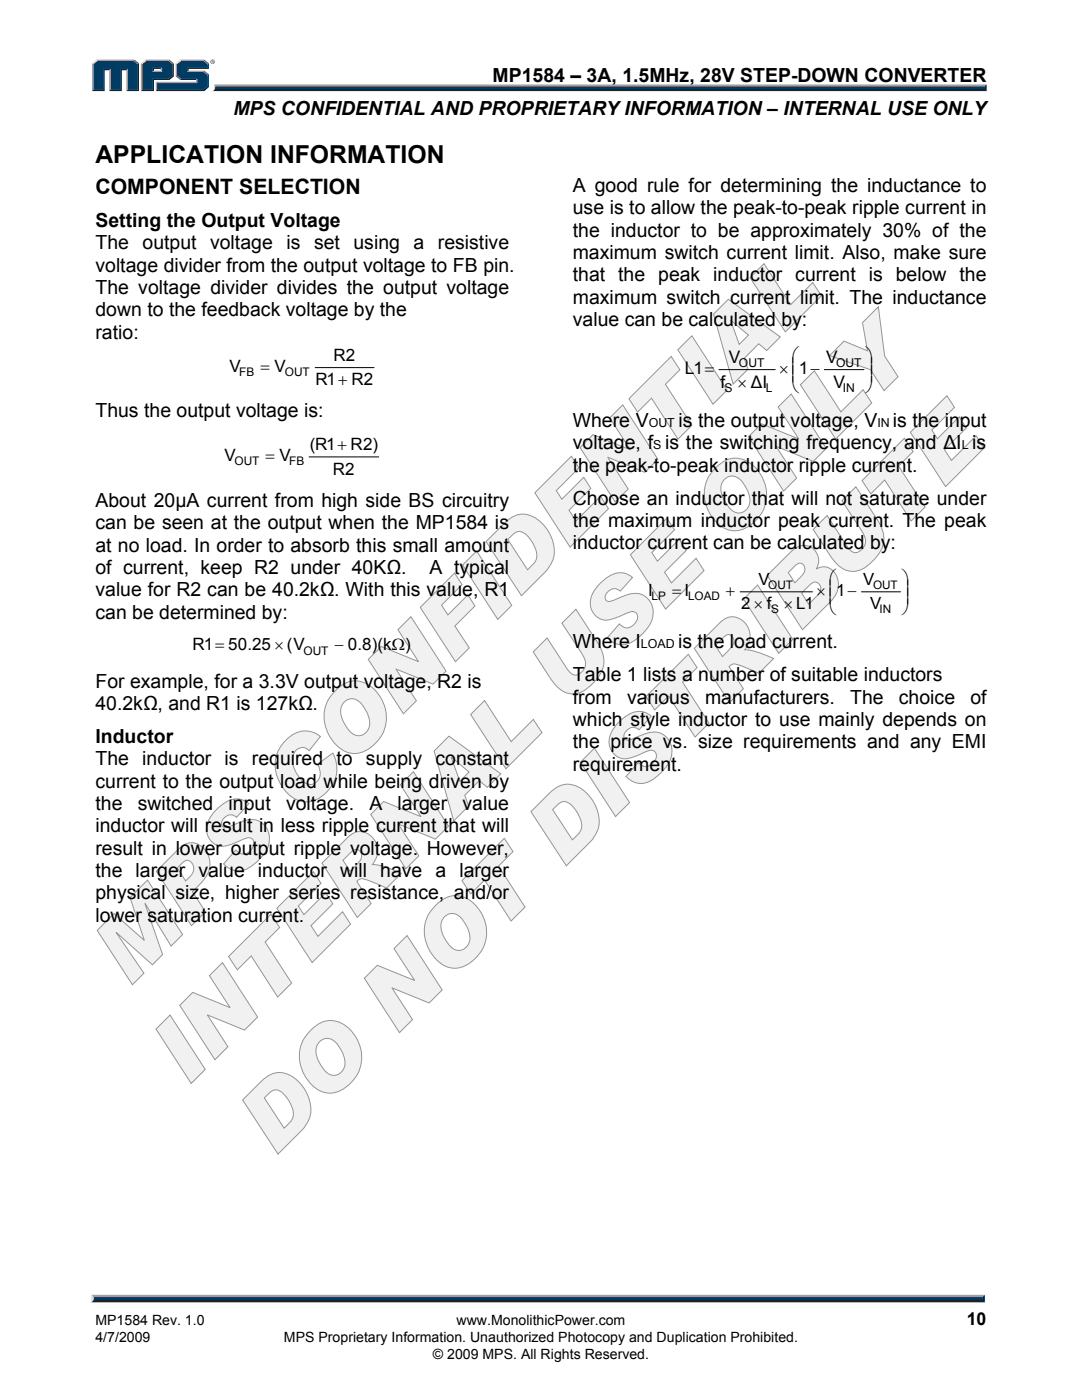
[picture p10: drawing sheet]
<svg xmlns="http://www.w3.org/2000/svg" width="216mm" height="279mm" viewBox="0 0 216 279" stroke-linecap="round" stroke-linejoin="round" font-family="sans-serif">
<g fill="#f1f1f2">
<path d="M29.4 175.6l7 10.9-2.3 2.3-5.1-8.5 3.4 10.2-2 2-7.2-6.4 5.5 8.1-2.3 2.3-7-10.8 3.4-3.4 6 5.3-2.9-8.5z"/>
<path d="M43.2 161.6a5.2 5.2 0 0 1 5.1-2l1.3 .8-2.4 2.7a1.79 1.79 0 0 0-2-.2 1.79 1.79 0 0 0-.9 1.9l.3 .3 .4 .1 1.5-.5a7.1 7.1 0 0 1 4.8-1 4.2 4.2 0 0 1 1.2 6.9 8 8 0 0 1-4.7 3.2 3.9 3.9 0 0 1-3.2-1.4l2.4-2.8a2.06 2.06 0 0 0 2.5 .6 2.06 2.06 0 0 0 1.1-2.3l-.2-.4-.5-.3-.9 .1a15.1 15.1 0 0 1-4.8 1.6 3.6 3.6 0 0 1-2.3-5.8z"/>
<path d="M57.1 147.7a4.9 4.9 0 0 1 6.8-.7l-2.2 2.8a1.94 1.94 0 0 0-2.2-.4 1.94 1.94 0 0 0-1.1 1.9 5.8 5.8 0 0 0 3 5.2 2.19 2.19 0 0 0 2.1-.8 2.19 2.19 0 0 0 .2-2.3l-.3-.9 3-2.2a6.6 6.6 0 0 1-5.3 9.8 6.7 6.7 0 0 1-5.7-5 6.7 6.7 0 0 1 1.7-7.4z"/>
<path d="M82 123.1l7 10.8-2.6 2.6-7.4-2.9 4.1 6.3-2.6 2.5-7-10.8 2.6-2.6 7.4 3-4.1-6.3z"/>
<path d="M90.7 114.4l1.5 2.3-4.1 4.1 1.3 1.9 4-4 1.4 2.2-4 4 2.8 4.4-2.7 2.8-7-10.9z"/>
<path d="M95.1 110l7 10.8-2.8 2.8-7-10.8z"/>
<path d="M114 91.1l1.5 2.3-4.5 4.5 1.1 1.7 4.4-4.3 1.4 2.2-4.4 4.3 1.4 2.2 4.9-4.9 1.6 2.4-7.6 7.7-7.1-10.9z"/>
<path d="M124.3 80.8l7 10.9-2.6 2.6-7.4-3 4 6.3-2.5 2.6-7.1-10.9 2.6-2.6 7.4 3-4-6.3z"/>
<path d="M133.9 71.1l1.8 2.7-2.9 2.9 5.3 8.2-2.8 2.8-5.3-8.2-2.8 2.7-1.7-2.6z"/>
<path d="M138.1 67l7 10.9-2.8 2.8-7-10.9z"/>
<path d="M152.4 52.6l5.4 8.2 4.4-4.4 1.7 2.6-7.2 7.2-7-10.8z"/>
<path d="M33.9 202.6l7.1 10.8-2.8 2.8-7.1-10.8z"/>
<path d="M44.4 192.1l7 10.9-2.6 2.6-7.4-3 4.1 6.3-2.6 2.6-7-10.9 2.6-2.5 7.4 2.9-4.1-6.3z"/>
<path d="M54.1 182.5l1.7 2.6-2.9 2.9 5.3 8.2-2.8 2.8-5.3-8.2-2.8 2.8-1.7-2.7z"/>
<path d="M62.5 174l1.6 2.3-4.6 4.5 1.1 1.7 4.4-4.3 1.4 2.2-4.3 4.3 1.3 2.2 5-4.9 1.5 2.4-7.6 7.7-7-10.8z"/>
<path d="M82.5 154l7 10.9-2.6 2.6-7.4-3 4.1 6.3-2.6 2.6-7-10.9 2.6-2.5 7.4 2.9-4.1-6.3z"/>
<path d="M96.7 139.8l5.3 8.2 4.4-4.4 1.7 2.6-7.2 7.2-7-10.8z"/>
<path d="M112.1 124.4l2.8-2.8 4.3 6.5a5.7 5.7 0 0 1 .5 6.5 7.3 7.3 0 0 1-5.3 3.9 5.6 5.6 0 0 1-4.6-3.1l-3.4-5.3 2.8-2.8 4.1 6.3a1.69 1.69 0 0 0 1.5 1.1 1.69 1.69 0 0 0 1.6-1 2.78 2.78 0 0 0-.4-3.4z"/>
<path d="M119.7 116.5a5.2 5.2 0 0 1 5.2-2l1.3 .7-2.4 2.8a1.79 1.79 0 0 0-2.1-.2 1.79 1.79 0 0 0-.9 1.8l.3 .4h.5l1.5-.5a7.1 7.1 0 0 1 4.7-.9 4.2 4.2 0 0 1 1.3 6.9 8 8 0 0 1-4.7 3.2 3.9 3.9 0 0 1-3.2-1.4l2.4-2.8a2.06 2.06 0 0 0 2.5 .5 2.06 2.06 0 0 0 1.1-2.2l-.3-.5-.4-.2-.9 .1a15.1 15.1 0 0 1-4.8 1.6 3.6 3.6 0 0 1-2.3-5.8z"/>
<path d="M133.1 103.4l1.5 2.3-4.5 4.6 1.1 1.7 4.3-4.4 1.4 2.2-4.3 4.4 1.4 2.1 4.9-4.9 1.6 2.5-7.7 7.7-7-10.9z"/>
<path d="M157.9 78.6l7 10.9-2.6 2.6-7.4-3 4.1 6.3-2.6 2.6-7.1-10.8 2.6-2.6 7.5 3-4.1-6.4z"/>
<path d="M162.5 74l5.3 8.2 4.4-4.4 1.7 2.6-7.2 7.2-7-10.8z"/>
<path d="M175.3 61.2l1.2 9.9 2.7 4.1-2.8 2.8-2.7-4.2-8.2-2.8 2.9-2.9 4.7 1.9-1-5.6z"/>
<path d="M81.2 186.7l7 10.9-2.6 2.6-7.3-3 4 6.3-2.6 2.6-7-10.9 2.6-2.6 7.4 3-4.1-6.3z"/>
<path d="M100.6 167.3l1.8 2.7-2.9 2.9 5.3 8.1-2.8 2.8-5.3-8.2-2.8 2.8-1.7-2.7z"/>
<path d="M118.6 149.3l7 10.9-2.8 2.8-7-10.9z"/>
<path d="M123.5 144.1a5.2 5.2 0 0 1 5.1-1.9l1.4 .7-2.5 2.8a1.79 1.79 0 0 0-2-.2 1.79 1.79 0 0 0-.9 1.8l.3 .3 .5 .1 1.5-.5a7.1 7.1 0 0 1 4.7-1 4.2 4.2 0 0 1 1.2 7 8 8 0 0 1-4.7 3.2 3.9 3.9 0 0 1-3.2-1.5l2.4-2.7a2.06 2.06 0 0 0 2.5 .5 2.06 2.06 0 0 0 1.1-2.3l-.2-.4-.5-.2-.9 .1a15.1 15.1 0 0 1-4.8 1.5 3.6 3.6 0 0 1-2.3-5.7z"/>
<path d="M137.3 130.6l1.8 2.6-2.9 2.9 5.3 8.2-2.8 2.8-5.3-8.2-2.8 2.8-1.7-2.7z"/>
<path d="M151.2 116.8l7 10.8-2.8 2.8-7-10.8z"/>
<path d="M168 99.9l2.8-2.8 4.2 6.6a5.7 5.7 0 0 1 .6 6.5 7.3 7.3 0 0 1-5.3 3.8 5.6 5.6 0 0 1-4.6-3.1l-3.4-5.2 2.7-2.8 4.1 6.3a1.69 1.69 0 0 0 1.6 1.1 1.69 1.69 0 0 0 1.6-1 2.78 2.78 0 0 0-.4-3.5z"/>
<path d="M180.5 87.5l1.7 2.6-2.9 2.9 5.3 8.2-2.8 2.8-5.3-8.2-2.7 2.8-1.8-2.7z"/>
<path d="M188.9 79l1.6 2.3-4.6 4.5 1.1 1.8 4.4-4.4 1.4 2.2-4.3 4.3 1.4 2.2 4.9-4.9 1.6 2.4-7.7 7.7-7-10.8z"/>
<path d="M35.3 169.8a3.8 3.8 0 0 1 3.7-1.5 4.5 4.5 0 0 1 1.5 7.5l-2.1 2.2 2.6 3.9-2.8 2.8-7-10.8zM35.4 173.2l1.6 2.6a3.5 3.5 0 0 0 1.7-2.4 1.39 1.39 0 0 0-1.9-1.5z"/>
<path d="M67 137.8a5.3 5.3 0 0 1 8.7 1 7.3 7.3 0 0 1-4.8 11.6 6.4 6.4 0 0 1-5.5-4.2 7.1 7.1 0 0 1 1.6-8.4zM68.7 140.1a3.4 3.4 0 0 0-.1 4.1 3.7 3.7 0 0 0 3.2 2.6 2.71 2.71 0 0 0 1.7-4 5.2 5.2 0 0 0-2.9-3.3 2.05 2.05 0 0 0-1.9 .6z"/>
<path d="M100.7 104.4a4.8 4.8 0 0 1 7.4 0 7.6 7.6 0 0 1 2.2 7.4l-1.2 2.1-5 5-7.1-10.8zM102.2 106.8l-.9 .9 4 6a3.7 3.7 0 0 0 1.8-2.9 6.3 6.3 0 0 0-3-4.7 1.75 1.75 0 0 0-1.9 .7z"/>
<path d="M142.4 62.7l2.9-3 10.4 7.5-2.7 2.7-1.6-1.3-2.9 2.9 .8 2.2-3 2.9zM145.8 63.9l1.7 4.8 1.8-1.8z"/>
<path d="M69.3 167.2a3.4 3.4 0 0 1 3.6-1 3.4 3.4 0 0 1 2.4 2.8l.1 1-.2 1-.9 1.6a14.3 14.3 0 0 1 5.8 1.7l-3 2.9-1.9-.8a6.4 6.4 0 0 0-3.4-1l-.6 .5 2.9 4.4-2.8 2.8-7.1-10.8zM69.8 170.3l-1.4 1.4 1.5 2.2a6.8 6.8 0 0 0 2.2-2.8 1.15 1.15 0 0 0-.5-1.4 1.15 1.15 0 0 0-1.4 .3z"/>
<path d="M89.6 146.9l10.3 7.5-2.7 2.7-1.6-1.3-2.9 2.9 .8 2.2-3 2.9-3.9-13.9zM90.1 151.1l1.7 4.8 1.8-1.8z"/>
<path d="M142.9 93.3a5.3 5.3 0 0 1 8.7 1.1 7.3 7.3 0 0 1-4.8 11.5 6.4 6.4 0 0 1-5.5-4.1 7.1 7.1 0 0 1 1.6-8.5zM144.6 95.7a3.4 3.4 0 0 0-.1 4.1 3.7 3.7 0 0 0 3.2 2.6 2.71 2.71 0 0 0 1.7-4 5.2 5.2 0 0 0-2.9-3.4 2.05 2.05 0 0 0-1.9 .7z"/>
<path d="M52.1 215.9a4.8 4.8 0 0 1 7.5 0 7.6 7.6 0 0 1 2.1 7.3l-1.2 2.1-5 5-7.1-10.8zM53.6 218.2l-.9 .9 4 6a3.7 3.7 0 0 0 1.9-2.9 6.3 6.3 0 0 0-3.1-4.6 1.75 1.75 0 0 0-1.9 .6z"/>
<path d="M62.1 205.6a5.2 5.2 0 0 1 8.4 .7 7.3 7.3 0 0 1-4.5 11.9 6.4 6.4 0 0 1-5.5-4.2 7.1 7.1 0 0 1 1.6-8.4zM63.8 207.9a3.4 3.4 0 0 0-.1 4.1 3.7 3.7 0 0 0 3.2 2.6 2.71 2.71 0 0 0 1.7-4 5.2 5.2 0 0 0-2.9-3.3 2.05 2.05 0 0 0-1.9 .6z"/>
<path d="M87 180.6a5.3 5.3 0 0 1 8.7 1.1 7.3 7.3 0 0 1-4.8 11.5 6.4 6.4 0 0 1-5.5-4.1 7.1 7.1 0 0 1 1.6-8.5zM88.7 183a3.4 3.4 0 0 0-.1 4.1 3.7 3.7 0 0 0 3.2 2.6 2.71 2.71 0 0 0 1.7-4 5.2 5.2 0 0 0-2.9-3.4 2.05 2.05 0 0 0-1.9 .7z"/>
<path d="M109.6 158.3a4.8 4.8 0 0 1 7.5 0 7.6 7.6 0 0 1 2.2 7.4l-1.3 2.1-5 5-7.1-10.8zM111.1 160.7l-.8 .9 3.9 6a3.7 3.7 0 0 0 1.9-2.9 6.3 6.3 0 0 0-3.1-4.6 1.75 1.75 0 0 0-1.9 .6z"/>
<path d="M143.6 124.3a3.4 3.4 0 0 1 3.6-1 3.4 3.4 0 0 1 2.4 2.9l.1 .9-.2 1-.9 1.6a14.3 14.3 0 0 1 5.8 1.7l-3 3-1.9-.9a6.4 6.4 0 0 0-3.4-.9l-.6 .4 2.8 4.5-2.7 2.7-7.1-10.8zM144.1 127.4l-1.4 1.4 1.5 2.2a6.8 6.8 0 0 0 2.2-2.8 1.15 1.15 0 0 0-.5-1.4 1.15 1.15 0 0 0-1.4 .3z"/>
<path d="M157.2 110.7a4 4 0 0 1 4-1.7 3.1 3.1 0 0 1 1.7 4.5 2.95 2.95 0 0 1 4.4 2.7 4.6 4.6 0 0 1-1.7 4l-5.5 5.5-7-10.9zM157.3 114.3l1.3 2 1-.9a2.05 2.05 0 0 0 .8-2.5l-.1-.2a.97 .97 0 0 0-1.5 .1zM161.4 116.9l-1.5 1.5 1.5 2.2a6.2 6.2 0 0 0 2.4-2.9 1.23 1.23 0 0 0-.8-1.5 1.23 1.23 0 0 0-1.6 .7z"/>
</g>
<g fill="none" stroke="#939598" stroke-width=".2">
<path d="M152.4 52.6l5.4 8.2 4.4-4.4 1.7 2.6-7.2 7.2-7-10.8zM133.9 71.1l1.8 2.7-2.9 2.9 5.3 8.2-2.8 2.8-5.3-8.2-2.8 2.7-1.7-2.6zM138.1 67l7 10.9-2.8 2.8-7-10.9zM142.4 62.7l2.9-3 10.4 7.5-2.7 2.7-1.6-1.3-2.9 2.9 .8 2.2-3 2.9zM145.8 63.9l3.5 3-1.8 1.8zM157.9 78.6l7 10.9-2.6 2.6-7.4-3 4.1 6.3-2.6 2.6-7.1-10.8 2.6-2.6 7.4 3-4-6.4zM162.5 74l5.3 8.2 4.4-4.4 1.7 2.6-7.2 7.2-7-10.8zM172.1 64.4l3.2-3.2 1.2 9.9 2.7 4.1-2.8 2.8-2.7-4.2-8.2-2.8 2.9-2.9 4.7 1.9zM188.9 79l1.6 2.3-4.6 4.5 1.1 1.8 4.4-4.4 1.4 2.2-4.3 4.3 1.4 2.2 4.9-4.9 1.5 2.4-7.6 7.7-7-10.8zM114 91.1l1.5 2.3-4.5 4.5 1.1 1.7 4.4-4.3 1.4 2.2-4.4 4.3 1.4 2.2 4.9-4.9 1.6 2.4-7.6 7.7-7.1-10.9zM124.3 80.8l7 10.9-2.6 2.6-7.4-3 4 6.3-2.5 2.6-7.1-10.9 2.6-2.6 7.4 3-4-6.3zM142.9 93.3a5.3 5.3 0 0 1 8.7 1.1 7.3 7.3 0 0 1-4.8 11.5 6.4 6.4 0 0 1-5.5-4.1 7.1 7.1 0 0 1 1.6-8.5z"/>
<path d="M144.6 95.7a2.4 2.4 0 0 1 3.8 .9 4.8 4.8 0 0 1 1 4.4 2.25 2.25 0 0 1-2.1 1.4 2.25 2.25 0 0 1-2-1.4 5 5 0 0 1-1.2-4.7zM170.8 97.1l4.2 6.6a5.7 5.7 0 0 1 .6 6.5 7.3 7.3 0 0 1-5.3 3.8 5.6 5.6 0 0 1-4.6-3.1l-3.4-5.2 2.7-2.8 4.1 6.3a1.69 1.69 0 0 0 1.6 1.1 1.69 1.69 0 0 0 1.6-1 2.78 2.78 0 0 0-.4-3.5l-3.9-5.9zM180.5 87.5l1.7 2.6-2.9 2.9 5.3 8.2-2.8 2.8-5.3-8.2-2.7 2.8-1.8-2.7zM90.7 114.4l1.5 2.3-4.1 4.1 1.3 1.9 4-4 1.4 2.2-4 4 2.8 4.4-2.7 2.8-7-10.9zM95.1 110l7 10.8-2.8 2.8-7-10.8zM100.7 104.4a4.8 4.8 0 0 1 7.4 0 7.6 7.6 0 0 1 2.2 7.4l-1.2 2.1-5 5-7.1-10.8zM102.2 106.8a1.8 1.8 0 0 1 2.9 0 6.4 6.4 0 0 1 2 4.5 4.2 4.2 0 0 1-1.8 2.4l-4-6zM119.7 116.5a5.2 5.2 0 0 1 5.2-2l1.3 .7-2.4 2.8a1.79 1.79 0 0 0-2.1-.2 1.79 1.79 0 0 0-.9 1.8l.3 .4h.5l1.5-.5a7.1 7.1 0 0 1 4.7-.9 4.2 4.2 0 0 1 1.3 6.9 8 8 0 0 1-4.7 3.2 3.9 3.9 0 0 1-3.2-1.4l2.4-2.8a2.06 2.06 0 0 0 2.5 .5 2.06 2.06 0 0 0 1.1-2.2l-.3-.5-.4-.2-.9 .1a15.1 15.1 0 0 1-4.8 1.6 3.6 3.6 0 0 1-2.3-5.8zM133.1 103.4l1.5 2.3-4.5 4.6 1.1 1.7 4.3-4.4 1.4 2.2-4.3 4.4 1.4 2.1 4.9-4.9 1.6 2.5-7.7 7.7-7-10.9zM151.2 116.8l7 10.8-2.8 2.8-7-10.8zM157.2 110.7a4 4 0 0 1 4-1.7 3.1 3.1 0 0 1 1.7 4.5 2.95 2.95 0 0 1 4.4 2.7 4.6 4.6 0 0 1-1.7 4l-5.5 5.5-7-10.9zM158.5 113.1l.3-.3a1.12 1.12 0 0 1 1.5 0 1.12 1.12 0 0 1 .1 1.5l-1.8 2-1.3-2z"/>
<path d="M159.9 118.4l1.5-1.5a1.25 1.25 0 0 1 1.8-.6 1.25 1.25 0 0 1 .4 1.8l-.7 1-1.5 1.5zM67 137.8a5.3 5.3 0 0 1 8.7 1 7.3 7.3 0 0 1-4.8 11.6 6.4 6.4 0 0 1-5.5-4.2 7.1 7.1 0 0 1 1.6-8.4zM82 123.1l7 10.8-2.6 2.6-7.4-2.9 4.1 6.3-2.6 2.5-7-10.8 2.6-2.6 7.4 3-4.1-6.3zM96.7 139.8l5.3 8.2 4.4-4.4 1.7 2.6-7.2 7.2-7-10.8zM112.1 124.4l2.8-2.8 4.3 6.5a5.7 5.7 0 0 1 .5 6.5 7.3 7.3 0 0 1-5.3 3.9 5.6 5.6 0 0 1-4.6-3.1l-3.4-5.3 2.8-2.8 4.1 6.3a1.69 1.69 0 0 0 1.5 1.1 1.69 1.69 0 0 0 1.6-1 2.78 2.78 0 0 0-.4-3.4zM137.3 130.6l1.8 2.6-2.9 2.9 5.3 8.2-2.8 2.8-5.3-8.2-2.8 2.8-1.7-2.7zM142.7 128.8a8.3 8.3 0 0 1 2.4-2.1 1.37 1.37 0 0 1 1.3 .9 1.37 1.37 0 0 1-.5 1.6l-1.7 1.8zM143.6 124.3a3.4 3.4 0 0 1 3.6-1 3.4 3.4 0 0 1 2.4 2.9l.1 .9-.2 1-.9 1.6a14.3 14.3 0 0 1 5.8 1.7l-3 3-1.9-.9a6.4 6.4 0 0 0-3.4-.9l-.6 .4 2.8 4.5-2.7 2.7-7.1-10.8zM57.1 147.7a4.9 4.9 0 0 1 6.8-.7l-2.2 2.8a1.94 1.94 0 0 0-2.2-.4 1.94 1.94 0 0 0-1.1 1.9 5.8 5.8 0 0 0 3 5.2 2.19 2.19 0 0 0 2.1-.8 2.19 2.19 0 0 0 .2-2.3l-.3-.9 3-2.2a6.6 6.6 0 0 1-5.3 9.7 6.7 6.7 0 0 1-5.8-4.9 6.7 6.7 0 0 1 1.8-7.4zM68.7 140.1a2.4 2.4 0 0 1 3.9 1 4.8 4.8 0 0 1 .9 4.4 2.25 2.25 0 0 1-2 1.3 2.25 2.25 0 0 1-2.1-1.3 5 5 0 0 1-1.2-4.7zM82.5 154l7 10.9-2.6 2.6-7.4-3 4.1 6.3-2.6 2.6-7-10.9 2.6-2.5 7.4 2.9-4.1-6.3zM89.6 146.9l10.3 7.5-2.7 2.7-1.6-1.3-2.9 2.9 .8 2.2-3 2.9-3.9-13.9z"/>
<path d="M90 151.1l3.6 3-1.8 1.8zM109.6 158.3a4.8 4.8 0 0 1 7.5 0 7.6 7.6 0 0 1 2.2 7.4l-1.3 2.1-5 5-7.1-10.8zM118.6 149.3l7 10.9-2.8 2.8-7-10.9zM123.5 144.1a5.2 5.2 0 0 1 5.1-1.9l1.4 .7-2.5 2.8a1.79 1.79 0 0 0-2-.2 1.79 1.79 0 0 0-.9 1.8l.3 .3 .5 .1 1.5-.5a7.1 7.1 0 0 1 4.7-1 4.2 4.2 0 0 1 1.2 7 8 8 0 0 1-4.7 3.2 3.9 3.9 0 0 1-3.2-1.4l2.4-2.8a2.06 2.06 0 0 0 2.5 .5 2.06 2.06 0 0 0 1.1-2.3l-.2-.4-.5-.2-.9 .1a15.1 15.1 0 0 1-4.8 1.5 3.6 3.6 0 0 1-2.3-5.7zM29.4 175.6l7 10.9-2.3 2.3-5.1-8.5 3.4 10.2-2 2-7.2-6.4 5.5 8.1-2.3 2.3-7-10.8 3.4-3.4 6 5.3-2.9-8.5zM35.3 169.8a3.8 3.8 0 0 1 3.7-1.5 4.5 4.5 0 0 1 1.5 7.5l-2.1 2.2 2.6 3.9-2.8 2.8-7-10.8zM35.4 173.2l1.1-1.1a1.25 1.25 0 0 1 1.4-.3 1.25 1.25 0 0 1 .7 1.2 2.08 2.08 0 0 1-.6 1.9l-1 .9zM43.2 161.6a5.2 5.2 0 0 1 5.1-2l1.3 .8-2.4 2.7a1.79 1.79 0 0 0-2-.2 1.79 1.79 0 0 0-.9 1.9l.3 .3 .4 .1 1.5-.5a7.1 7.1 0 0 1 4.8-1 4.2 4.2 0 0 1 1.2 6.9 8 8 0 0 1-4.7 3.2 3.9 3.9 0 0 1-3.2-1.4l2.4-2.8a2.06 2.06 0 0 0 2.5 .6 2.06 2.06 0 0 0 1.1-2.3l-.2-.4-.5-.3-.9 .1a15.1 15.1 0 0 1-4.8 1.6 3.6 3.6 0 0 1-2.3-5.8zM62.5 174l1.6 2.3-4.6 4.5 1.1 1.7 4.4-4.3 1.4 2.2-4.3 4.3 1.3 2.2 5-4.9 1.5 2.4-7.6 7.7-7-10.8zM69.3 167.2a3.4 3.4 0 0 1 3.6-1 3.4 3.4 0 0 1 2.4 2.8l.1 1-.2 1-.9 1.6a14.3 14.3 0 0 1 5.8 1.7l-3 2.9-1.9-.8a6.4 6.4 0 0 0-3.4-1l-.6 .5 2.9 4.4-2.8 2.8-7.1-10.8zM69.8 170.3l.4-.3a1.2 1.2 0 0 1 1.7-.1 1.2 1.2 0 0 1 .1 1.7l-2.1 2.3-1.5-2.2zM100.6 167.3l1.8 2.7-2.9 2.9 5.3 8.1-2.8 2.8-5.3-8.2-2.8 2.8-1.7-2.7z"/>
<path d="M110.3 161.6l.8-.9a1.8 1.8 0 0 1 3 0 6.4 6.4 0 0 1 1.9 4.5 4.2 4.2 0 0 1-1.8 2.4zM44.4 192.1l7 10.9-2.6 2.6-7.4-3 4.1 6.3-2.6 2.6-7-10.9 2.6-2.5 7.4 2.9-4.1-6.3zM54.1 182.5l1.7 2.6-2.9 2.9 5.3 8.2-2.8 2.8-5.3-8.2-2.8 2.8-1.7-2.7zM81.2 186.7l7 10.9-2.6 2.6-7.3-3 4 6.3-2.6 2.6-7-10.9 2.6-2.6 7.4 3-4.1-6.3zM87 180.6a5.3 5.3 0 0 1 8.7 1.1 7.3 7.3 0 0 1-4.8 11.5 6.4 6.4 0 0 1-5.5-4.1 7.1 7.1 0 0 1 1.6-8.5zM88.7 183a2.4 2.4 0 0 1 3.9 .9 4.8 4.8 0 0 1 .9 4.4 2.25 2.25 0 0 1-2 1.4 2.25 2.25 0 0 1-2.1-1.4 5 5 0 0 1-1.2-4.7zM33.9 202.6l7.1 10.8-2.8 2.8-7.1-10.8zM52.1 215.9a4.8 4.8 0 0 1 7.5 0 7.6 7.6 0 0 1 2.1 7.3l-1.2 2.1-5 5-7.1-10.8zM53.6 218.2a1.8 1.8 0 0 1 3 .1 6.4 6.4 0 0 1 1.9 4.4 4.2 4.2 0 0 1-1.8 2.4l-4-6zM62.1 205.6a5.2 5.2 0 0 1 8.4 .7 7.3 7.3 0 0 1-4.5 11.9 6.4 6.4 0 0 1-5.5-4.2 7.1 7.1 0 0 1 1.6-8.4zM63.8 207.9a2.4 2.4 0 0 1 3.8 1 4.8 4.8 0 0 1 1 4.4 2.25 2.25 0 0 1-2.1 1.3 2.25 2.25 0 0 1-2-1.3 5 5 0 0 1-1.2-4.8z"/>
</g>
<path d="M18.7 259.2h177.4l.4 .7h-178.3z" fill="#231f20"/>
<path d="M18.3 258.4h178.2l-.4 .8h-177.4z" fill="#94a0b9"/>
<path d="M196.5 258.4v1.5l-.4-.4v-.6z" fill="#001339"/>
<path d="M18.7 258.9h177.4v.6h-177.4z" fill="#003b63"/>
<path d="M18.2 258.4l.5 .5v.5l-.5 .5z" fill="#dcddde"/>
<path d="M42.7 16.9h154.2l-.4 .6h-153.6z" fill="#94a0b9"/>
<path d="M42.9 17.5h153.6l.4 .7h-154.6l.4-.3z" fill="#231f20"/>
<path d="M196.5 17.3l.4-.4v1.3l-.4-.4z" fill="#001339"/>
<path d="M42.9 17.3h153.6v.5h-153.7z" fill="#003b63"/>
<path d="M42.7 16.9l.2 .5a.79 .79 0 0 1-.6 .8l.1-.1a1.24 1.24 0 0 0 .3-1.2z" fill="#dcddde"/>
<path d="M30.4 14.4l.3-.3h1.4l.2 .3z" fill="#94a0b9"/>
<g fill="#003b63">
<path d="M18.6 12.8l.8-.6h7.3l.8 .6v5.1h-2v-4.1h-1.5v4.1h-1.9v-4.1h-1.5v4.1h-2z"/>
<path d="M28.4 12.8l.8-.6h2.1v1.3h-.9v.9h1.9v-.9h-1.2v-1.3h2.5l.8 .6v2.3l-.8 .6h-3.2v2.2h-2z"/>
<path d="M31.3 16.6h8v-.9h-3.2l-.8-.6v-2.3l.8-.6h4.5l.8 .6v.7h-4v.9h3.2l.8 .6v2.2l-.8 .7h-9.3z"/>
</g>
<path d="M36 12h4.8" fill="none" stroke="#94a0b9" stroke-width=".27"/>
<path d="M35.1 12.6l.9-.7 .1 .3-.8 .6z" fill="#dcddde"/>
<path d="M35.2 12.6v2.7" fill="none" stroke="#94a0b9" stroke-width=".27"/>
<path d="M35.1 15.3l.2-.2 .8 .6-.1 .3z" fill="#547194"/>
<path d="M36 15.8h3.4" fill="none" stroke="#001339" stroke-width=".27"/>
<g fill="#94a0b9">
<path d="M31.1 16.3h8v-.3l.3-.3v.9h-8.1z"/>
<path d="M31.1 16.3l.2 .3v1.3l-.2 .3z"/>
</g>
<path d="M37.4 13.5h4v-.7l.3-.2v1.2h-4.1v.3l-.2 .3z" fill="#001339"/>
<path d="M37.4 14.2h3.4" fill="none" stroke="#94a0b9" stroke-width=".27"/>
<path d="M40.8 14.1l.9 .7-.3 .2-.8-.6z" fill="#547194"/>
<g fill="#001339">
<path d="M31.1 18.2l.2-.3h9.3l.8-.7v-2.2l.3-.2v2.6l-.9 .8z"/>
<path d="M30.4 15.7h3.2l.8-.6v-2.3l.3-.2v2.7l-.9 .7h-3.1v2.2h-2.6l.3-.3h2z"/>
</g>
<path d="M33.8 11.9l.9 .7-.3 .2-.8-.6z" fill="#547194"/>
<path d="M29 12h4.8" fill="none" stroke="#94a0b9" stroke-width=".27"/>
<path d="M28.1 12.6l.9-.7 .2 .3-.8 .6z" fill="#dcddde"/>
<path d="M28.2 12.6v5.6" fill="none" stroke="#94a0b9" stroke-width=".27"/>
<path d="M32.1 13.8l.2-.3v.9l-.2-.3z" fill="#94a0b9"/>
<g fill="#001339">
<path d="M30.4 13.5h1.9l-.2 .3h-1.4v.3l-.3 .3z"/>
<path d="M27.5 12.8l.2-.2v5.6h-2.5l.3-.3h2z"/>
</g>
<path d="M26.8 11.9l.9 .7-.2 .2-.8-.6z" fill="#547194"/>
<path d="M19.2 12h7.6" fill="none" stroke="#94a0b9" stroke-width=".27"/>
<path d="M18.4 12.6l.8-.7 .2 .3-.8 .6z" fill="#dcddde"/>
<path d="M18.5 12.6v5.6" fill="none" stroke="#94a0b9" stroke-width=".27"/>
<path d="M20.6 13.8h1.5l-.3 .2h-.9v4.2h-2.5l.2-.3h2z" fill="#001339"/>
<path d="M21.9 13.8v4.4" fill="none" stroke="#94a0b9" stroke-width=".27"/>
<path d="M24 13.8h1.5l-.3 .2h-.9v4.2h-2.5l.3-.3h1.9z" fill="#001339"/>
<path d="M25.3 13.8v4.4" fill="none" stroke="#94a0b9" stroke-width=".27"/>
<path d="M40.8 11.9l.9 .7-.3 .2-.8-.6z" fill="#547194"/>
<path d="M42 12.3a.45 .45 0 0 1 .9 0 .45 .45 0 0 1-.9 0zM42.1 12.3a.37 .37 0 0 0 .7 0 .37 .37 0 0 0-.7 0zM42.3 12.1l.3 .1v.4l-.2-.2-.1 .2zM42.3 12.2v.1h.2z" fill="#231f20"/>
<path d="M62.9 73.4h11.7M143.4 73.8h11.3M164.5 73.8h7.9M61.7 91.2h13.9M147.7 118.1h14.4M171.9 118.1h7.8" fill="none" stroke="#000" stroke-width=".2"/>
<text font-size="4.9" x="19" y="32.6">APPLICATION INFORMATION</text>
<text font-size="4.2" x="19" y="38.7">COMPONENT SELECTION</text>
<g font-size="3.9">
<text x="98.3" y="16.3">MP1584 – 3A, 1.5MHz, 28V STEP-DOWN CONVERTER</text>
<text x="46.6" y="22.9">MPS CONFIDENTIAL AND PROPRIETARY INFORMATION – INTERNAL USE ONLY</text>
<text x="114.3" y="38.3">A good rule for determining the inductance to</text>
<text x="19" y="45.3">Setting the Output Voltage</text>
<text x="114.3" y="42.8">use is to allow the peak-to-peak ripple current in</text>
<text x="114.3" y="47.2">the inductor to be approximately 30% of the</text>
<text x="19" y="49.8">The output voltage is set using a resistive</text>
<text x="114.3" y="51.7">maximum switch current limit. Also, make sure</text>
<text x="19" y="54.2">voltage divider from the output voltage to FB pin.</text>
<text x="19" y="58.7">The voltage divider divides the output voltage</text>
<text x="114.3" y="56.2">that the peak inductor current is below the</text>
<text x="19" y="63.1">down to the feedback voltage by the</text>
<text x="114.3" y="60.6">maximum switch current limit. The inductance</text>
<text x="114.3" y="65.1">value can be calculated by:</text>
<text x="19" y="67.6">ratio:</text>
<text x="19.1" y="83.3">Thus the output voltage is:</text>
<text x="114.3" y="85.2">Where V</text>
<text x="114.3" y="89.6">voltage, f is the switching frequency, and ΔI is</text>
<text x="135.4" y="85.2">is the output voltage, V</text>
<text x="178.2" y="85.2">is the input</text>
<text x="114.3" y="94.1">the peak-to-peak inductor ripple current.</text>
<text x="19" y="101.2">About 20µA current from high side BS circuitry</text>
<text x="114.3" y="100.7">Choose an inductor that will not saturate under</text>
<text x="19" y="105.6">can be seen at the output when the MP1584 is</text>
<text x="114.3" y="105.1">the maximum inductor peak current. The peak</text>
<text x="19" y="110.1">at no load. In order to absorb this small amount</text>
<text x="114.3" y="109.6">inductor current can be calculated by:</text>
<text x="19" y="114.5">of current, keep R2 under 40KΩ.</text>
<text x="19" y="119">value for R2 can be 40.2kΩ. With this value, R1</text>
<text x="85.7" y="114.5">A typical</text>
<text x="19" y="123.5">can be determined by:</text>
<text x="114.3" y="129.3">Where I</text>
<text x="135.3" y="129.3">is the load current.</text>
<text x="19.1" y="137.2">For example, for a 3.3V output voltage, R2 is</text>
<text x="114.3" y="135.9">Table 1 lists a number of suitable inductors</text>
<text x="19.1" y="141.7">40.2kΩ, and R1 is 127kΩ.</text>
<text x="114.3" y="140.4">from</text>
<text x="125.1" y="140.4">various</text>
<text x="140.7" y="140.4">manufacturers.</text>
<text x="169.6" y="140.4">The</text>
<text x="179.4" y="140.4">choice</text>
<text x="193.6" y="140.4">of</text>
<text x="19" y="148.3">Inductor</text>
<text x="114.3" y="144.9">which style inductor to use mainly depends on</text>
<text x="114.3" y="149.3">the price vs. size requirements and any EMI</text>
<text x="19" y="152.7">The inductor is required to supply constant</text>
<text x="114.3" y="153.8">requirement.</text>
<text x="19" y="157.2">current to the output load while being driven by</text>
<text x="19" y="161.7">the</text>
<text x="27.5" y="161.7">switched</text>
<text x="45.6" y="161.7">input</text>
<text x="57.1" y="161.7">voltage.</text>
<text x="73.7" y="161.7">A</text>
<text x="79.3" y="161.7">larger</text>
<text x="92.3" y="161.7">value</text>
<text x="19" y="166.1">inductor will result in less ripple current that will</text>
<text x="19" y="170.6">result in lower output ripple voltage. However,</text>
<text x="19" y="175">the larger value inductor will have a larger</text>
<text x="19" y="179.5">physical size, higher series resistance, and/or</text>
<text x="19" y="184">lower saturation current.</text>
</g>
<g font-size="3.5">
<text x="136.7" y="74.6">L1=</text>
<text x="143.7" y="77.4">f × ΔI</text>
<text x="145.5" y="72.4">V</text>
<text x="155.5" y="74.6">× ⎜1−</text>
<text x="158" y="76.1">⎜</text>
<text x="158" y="72.2">⎛</text>
<text x="164.8" y="72.4">V</text>
<text x="166.3" y="77.4">V</text>
<text x="172.8" y="76.1">⎟</text>
<text x="172.8" y="74.4">⎟</text>
<text x="172.8" y="72.2">⎞</text>
<text x="158" y="78.3">⎝</text>
<text x="172.8" y="78.3">⎠</text>
<text x="192.9" y="264.5">10</text>
</g>
<g font-size="3.4">
<text x="45.8" y="74.2">V</text>
<text x="52" y="74.2">= V</text>
<text x="62.9" y="76.9">R1+ R2</text>
<text x="66.5" y="72.1">R2</text>
<text x="61.8" y="89.9">(R1+ R2)</text>
<text x="44.8" y="92">V</text>
<text x="53" y="92">= V</text>
<text x="66.4" y="94.7">R2</text>
<text x="38.4" y="129.8">R1= 50.25 × (V</text>
<text x="66.8" y="129.8">− 0.8)(kΩ)</text>
</g>
<g font-size="3.3">
<text x="129.3" y="119">I</text>
<text x="134.1" y="119">= I</text>
<text x="144.8" y="119">+</text>
<text x="151.3" y="116.8">V</text>
<text x="162.9" y="119">× ⎜1−</text>
<text x="165.5" y="116.5">⎛</text>
<text x="172.2" y="116.8">V</text>
<text x="180.1" y="118.7">⎟</text>
<text x="180.1" y="116.5">⎞</text>
<text x="147.9" y="121.6">2 × f × L1</text>
<text x="165.5" y="120.4">⎜</text>
<text x="165.5" y="122.5">⎝</text>
<text x="173.7" y="121.6">V</text>
<text x="180.1" y="120.4">⎟</text>
<text x="180.1" y="122.5">⎠</text>
</g>
<g font-size="2.8">
<text x="19" y="267.9">4/7/2009</text>
<text x="19" y="264.5">MP1584 Rev. 1.0</text>
<text x="56.7" y="267.9">MPS Proprietary Information. Unauthorized Photocopy and Duplication Prohibited.</text>
<text x="91.1" y="264.5">www.MonolithicPower.com</text>
<text x="86.4" y="271.1">© 2009 MPS. All Rights Reserved.</text>
</g>
<g font-size="2.5">
<text x="129.5" y="85.2">OUT</text>
<text x="130.3" y="89.6">S</text>
<text x="175.1" y="85.2">IN</text>
<text x="191.9" y="89.6">L</text>
<text x="127.9" y="129.3">LOAD</text>
</g>
<g font-size="2.4">
<text x="47.7" y="75.1">FB</text>
<text x="56.8" y="75.1">OUT</text>
<text x="147.4" y="73.3">OUT</text>
<text x="166.8" y="73.3">OUT</text>
<text x="144.6" y="78.2">S</text>
<text x="152.8" y="78.2">L</text>
<text x="168.2" y="78.2">IN</text>
<text x="46.8" y="92.9">OUT</text>
<text x="57.7" y="92.9">FB</text>
<text x="60.6" y="130.7">OUT</text>
</g>
<g font-size="2.3">
<text x="130" y="119.8">LP</text>
<text x="137.3" y="119.8">LOAD</text>
<text x="153.3" y="117.6">OUT</text>
<text x="174.2" y="117.6">OUT</text>
<text x="153.9" y="122.4">S</text>
<text x="175.5" y="122.4">IN</text>
</g>
</svg>
